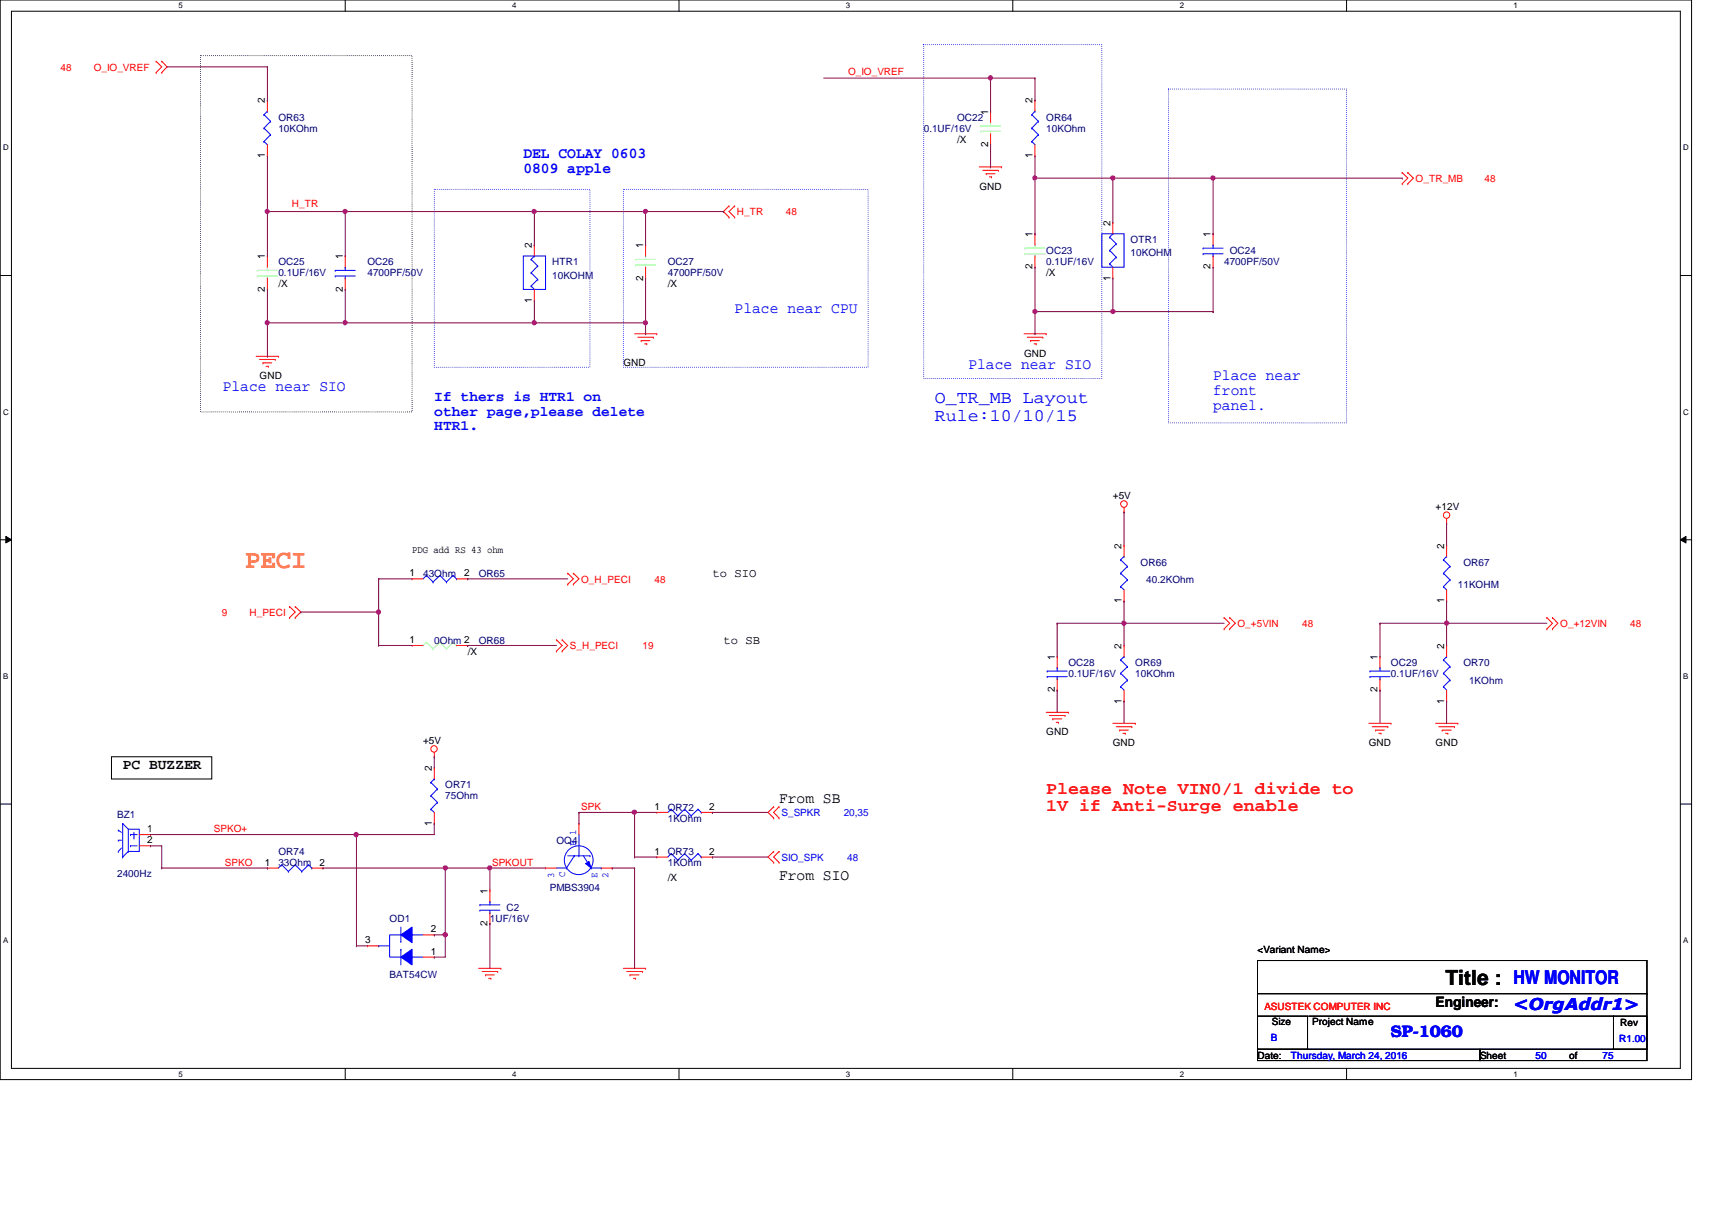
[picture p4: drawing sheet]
<svg xmlns="http://www.w3.org/2000/svg" width="297mm" height="210mm" viewBox="0 0 297 210" stroke-linecap="round" stroke-linejoin="round" font-family="sans-serif">
<path d="M0 0h293.5v187.3h-293.5zM2 1.9h289.5v183.4h-289.5z" fill="none" stroke="#000" stroke-width=".17"/>
<g fill="#fff">
<path d="M30.9 .2h.8v1.5h-.8z"/>
<path d="M30.9 185.5h.8v1.6h-.8z"/>
</g>
<path d="M59.9 0v1.9M59.9 185.3v2" fill="none" stroke="#000" stroke-width=".17"/>
<g fill="#fff">
<path d="M88.9 .2h.7v1.5h-.7z"/>
<path d="M88.9 185.5h.7v1.6h-.7z"/>
</g>
<path d="M117.8 0v1.9M117.8 185.3v2" fill="none" stroke="#000" stroke-width=".17"/>
<g fill="#fff">
<path d="M146.8 .2h.7v1.5h-.7z"/>
<path d="M146.8 185.5h.7v1.6h-.7z"/>
</g>
<path d="M175.7 0v1.9M175.7 185.3v2" fill="none" stroke="#000" stroke-width=".17"/>
<g fill="#fff">
<path d="M204.7 .2h.7v1.5h-.7z"/>
<path d="M204.7 185.5h.7v1.6h-.7z"/>
</g>
<path d="M233.6 0v1.9M233.6 185.3v2" fill="none" stroke="#000" stroke-width=".17"/>
<g fill="#fff">
<path d="M262.6 .2h.8v1.5h-.8z"/>
<path d="M262.6 185.5h.8v1.6h-.8z"/>
<path d="M.5 24.8h1v1.6h-1z"/>
<path d="M292.1 24.8h.9v1.6h-.9z"/>
<path d="M.5 70.7h1v1.5h-1z"/>
<path d="M292.1 70.7h.9v1.5h-.9z"/>
</g>
<path d="M0 47.8h2M291.5 47.8h2" fill="none" stroke="#000" stroke-width=".17"/>
<g fill="#fff">
<path d="M.5 116.5h.9v1.6h-.9z"/>
<path d="M292.1 116.5h.8v1.6h-.8z"/>
</g>
<path d="M0 93.6h2M1 93l1 .6-1 .6zM291.5 93.6l1-.6v1.2zM291.5 93.6h2" fill="none" stroke="#000" stroke-width=".17"/>
<path d="M1 93l1 .6-1 .6zM291.5 93.6l1-.6v1.2z" fill="#000"/>
<g fill="#fff">
<path d="M.5 162.4h.9v1.5h-.9z"/>
<path d="M292.1 162.4h.8v1.5h-.8z"/>
</g>
<path d="M0 139.5h2M19.3 131.3h17.4v3.8h-17.4zM291.5 139.5h2M218.2 166.6h67.5v15.4h-67.5zM218.2 176.3h8.7v5.7h-8.7zM218.2 172.4h67.5M227.1 176.3h52.8M279.9 176.3h5.8v5.7h-5.8zM279.9 176.3h.1M285.7 172.4h.1M218.2 182h38.6v2h-38.6zM256.8 182h28.9v2h-28.9z" fill="none" stroke="#000" stroke-width=".17"/>
<path d="M34.8 9.7h36.7v61.8h-36.7z" fill="none" stroke="#000" stroke-width=".17" stroke-dasharray="0 .3"/>
<path d="M160.3 7.7h30.9v58h-30.9zM202.7 15.5h30.9v57.9h-30.9zM75.3 32.9h27.1v30.8h-27.1zM108.2 32.9h42.4v30.8h-42.4z" fill="none" stroke="#00f" stroke-width=".17" stroke-dasharray="0 .3"/>
<g fill="none" stroke="#f00" stroke-width=".17">
<path d="M27.1 12.6h.1M27.1 10.6h.1M27.1 10.6l1 1-1 1M28.1 10.6h.1M28.1 12.6h.1M28.1 10.6l.9 1-.9 1M126.5 35.7h.1M126.5 37.7h.1M126.5 35.7l-1 1 1 1M127.5 37.7h.1M127.5 35.7h.1M127.5 35.7l-1 1 1 1"/>
<path d="M169.9 29h3.9M170.5 29.5h2.7M171.1 30.1h.1M171.1 30.1h1.5M171.7 30.7h.3M172 30.7h.1M173.2 29.5h.1M173.8 29h.1M243.3 29.9h.1M243.3 31.9h.1M243.3 29.9l1 1-1 1M244.3 29.9h.1"/>
<path d="M244.3 31.9h.1M244.3 29.9l.9 1-.9 1M46.4 44.4h.1M46.4 50.2h.1M46.4 44.4v2M46.4 48.3v1.9M110.1 57.9h3.9M110.7 58.5h2.7M111.2 59.1h.1M111.2 59.1h1.6M111.8 59.6h.4M112 42.5h.1"/>
<path d="M112 48.3h.1M112 42.5v1.9M112 46.4v1.9M112.2 59.6h.1M113.4 58.5h.1M114 57.9h.1M177.7 57.9h3.8M178.2 58.5h2.7M178.8 59.1h.1M178.8 59.1h1.5M179.4 59.6h.4M179.6 40.6h.1"/>
<path d="M179.6 46.4h.1M179.6 40.6v1.9M179.6 44.4v2M179.8 59.6h.1M180.9 58.5h.1M181.5 57.9h.1M44.4 61.8h3.9M45 62.4h2.7M45.6 62.9h.1M45.6 62.9h1.6M46.2 63.5h.4M46.6 63.5h.1"/>
<path d="M47.7 62.4h.1M48.3 61.8h.1M98.5 99.4h.1M98.5 99.4l1 1-1 .9M99.5 99.4h.1M99.5 99.4l1 1-1 .9M195 88.8h.1M195 88.1v.7M251 90.8h.1M251 90v.8M50.2 105.2h.1M50.2 107.1h.1"/>
<path d="M50.2 105.2l1 1-1 .9M51.2 107.1h.1M51.2 105.2h.1M51.2 105.2l1 1-1 .9M96.6 112.9h.1M96.6 111h.1M96.6 111l.9 1-.9 .9M97.5 112.9h.1M97.5 111h.1M97.5 111l1 1-1 .9M98.5 101.3h.1M99.5 101.3h.1"/>
<path d="M212.4 107.1h.1M212.4 109.1h.1M212.4 107.1l1 1-1 1M213.4 107.1h.1M213.4 109.1h.1M213.4 107.1l.9 1-.9 1M251 112h.1M251 112v1.9M251 119.7v1.9M268.4 107.1h.1M268.4 109.1h.1M268.4 107.1l1 1-1 1"/>
<path d="M269.4 107.1h.1M269.4 109.1h.1M269.4 107.1l.9 1-.9 1M75.3 131.3h.1M75.3 133.2h.1M75.3 130.5v.8M75.3 133.2v1.9M134.2 140h.1M134.2 140l-.9 .9 .9 1M135.2 140h.1M135.2 140l-1 .9 1 1M181.5 123.6h3.9"/>
<path d="M182.1 124.1h2.7M182.7 124.7h.1M182.7 124.7h1.5M183.3 125.3h.3M183.6 125.3h.1M184.8 124.1h.1M185.4 123.6h.1M193.1 125.5h3.9M193.7 126.1h2.7M194.3 126.7h.1M194.3 126.7h1.5M194.8 127.2h.4"/>
<path d="M195.2 127.2h.1M196.4 126.1h.1M197 125.5h.1M237.5 125.5h3.8M238.1 126.1h2.7M238.7 126.7h.1M238.7 126.7h1.5M239.2 127.2h.4M239.6 127.2h.1M240.8 126.1h.1M241.3 125.5h.1M249.1 125.5h3.8"/>
<path d="M249.6 126.1h2.7M250.2 126.7h.1M250.2 126.7h1.6M250.8 127.2h.4M251 121.6h.1M251.2 127.2h.1M252.3 126.1h.1M252.9 125.5h.1M75.3 142.9h.1M75.3 140.9v2M85 154.4h.1M85 154.4v2"/>
<path d="M85 158.3v1.9M134.2 141.9h.1M134.2 147.7h.1M134.2 149.6h.1M134.2 147.7l-.9 1 .9 .9M135.2 141.9h.1M135.2 149.6h.1M135.2 147.7h.1M135.2 147.7l-1 1 1 .9M83.1 168h3.8M83.6 168.5h2.8M84.2 169.1h.1"/>
<path d="M84.2 169.1h1.6M84.8 169.7h.4M85 160.2h.1M85.2 169.7h.1M86.4 168.5h.1M86.9 168h.1M108.2 168h3.8M108.8 168.5h2.7M109.3 169.1h.1M109.3 169.1h1.6M109.9 169.7h.4M110.3 169.7h.1"/>
<path d="M111.5 168.5h.1M112 168h.1"/>
<circle cx="195" cy="87.4" r=".57"/>
<circle cx="251" cy="89.4" r=".56"/>
<circle cx="75.3" cy="129.9" r=".56"/>
</g>
<g fill="none" stroke="#80ff80" stroke-width=".17">
<path d="M44.7 46.9h.1M44.7 47.9h.1M44.7 46.9h3.4M44.7 47.9h3.4M46.4 46.4h.1M46.4 48.3h.1M46.4 46.4v.5M46.4 47.9v.4M110.3 45h.1M110.3 46h.1M110.3 45h3.4M110.3 46h3.4"/>
<path d="M112 44.4h.1M112 46.4h.1M112 44.4v.6M112 46v.4M177.8 43.1h.1M177.8 44h.1M177.8 43.1h3.5M177.8 44h3.5M179.6 42.5h.1M179.6 44.4h.1M179.6 42.5v.6M179.6 44v.4"/>
</g>
<g fill="none" stroke="#00f" stroke-width=".17">
<path d="M250.4 114.5h.1M250.4 119.1h.1M250.4 116.8h.1M250.4 114.5l1.2 1.2M250.4 119.1l.6 .6M250.4 116.8l1.2 1.2M251 113.9h.1M251 113.9l-.6 .6M251.6 115.7h.1M251.6 118h.1M251.6 115.7l-1.2 1.1M251.6 118l-1.2 1.1"/>
<path d="M74.8 135.7h.1M74.8 138h.1M74.8 135.7l1.1 1.2M74.8 138l1.1 1.2M75.3 135.1h.1M75.3 135.1l-.5 .6M75.9 136.9h.1M75.9 139.2h.1M75.9 136.9l-1.1 1.1M75.9 139.2l-1.1 1.2M74.8 140.4h.1M74.8 140.4l.5 .5"/>
<path d="M83.3 157h.1M83.3 157.9h.1M83.3 157h3.4M83.3 157.9h3.4M85 156.4h.1M85 158.3h.1M85 156.4v.6M85 157.9v.4M69.6 163.3h.1M69.6 160.8v2.5M71.5 162.2h.1M71.5 162.2h1.9"/>
</g>
<path d="M69.6 162.2l1.9-1.4v2.7z" fill-rule="evenodd" fill="#00f"/>
<path d="M69.6 162.2l1.9-1.4v2.7z" fill="none" stroke="#00f" stroke-width=".17"/>
<path d="M69.6 166l1.9-1.3v2.7z" fill-rule="evenodd" fill="#00f"/>
<g fill="none" stroke="#00f" stroke-width=".17">
<path d="M45.8 19.9h.1M45.8 19.9l1.1 1.1M46.4 19.3h.1M46.4 19.3l-.6 .6M179 19.9h.1M179 19.9l1.2 1.1M179.6 19.3h.1M179.6 19.3l-.6 .6M45.8 24.6h.1M45.8 22.2h.1M45.8 24.6l.6 .5M45.8 22.2l1.1 1.2"/>
<path d="M46.9 21h.1M46.9 23.4h.1M46.9 21l-1.1 1.2M46.9 23.4l-1.1 1.2M179 24.6h.1M179 22.2h.1M179 24.6l.6 .5M179 22.2l1.2 1.2M180.2 21h.1M180.2 23.4h.1M180.2 21l-1.2 1.2M180.2 23.4l-1.2 1.2"/>
<path d="M58.2 46.9h.1M58.2 47.9h.1M58.2 46.9h3.4M58.2 47.9h3.4M59.9 46.4h.1M59.9 48.3h.1M59.9 46.4v.5M59.9 47.9v.4M90.8 44.4h3.9v5.8h-3.9zM92.2 45h.1M92.2 49.6h.1M92.2 47.3h.1"/>
<path d="M92.2 45l1.1 1.1M92.2 49.6l.5 .6M92.2 47.3l1.1 1.2M92.7 44.4h.1M92.7 44.4l-.5 .6M93.3 46.1h.1M93.3 48.5h.1M93.3 46.1l-1.1 1.2M93.3 48.5l-1.1 1.1M191.2 40.6h3.8v5.8h-3.8zM192.5 41.1h.1M192.5 45.8h.1"/>
<path d="M192.5 43.4h.1M192.5 41.1l1.2 1.2M192.5 45.8l.6 .6M192.5 43.4l1.2 1.2M193.1 40.6h.1M193.1 40.6l-.6 .5M193.7 42.3h.1M193.7 44.6h.1M193.7 42.3l-1.2 1.1M193.7 44.6l-1.2 1.2M208.7 43.1h.1M208.7 44h.1"/>
<path d="M208.7 43.1h3.5M208.7 44h3.5M210.5 42.5h.1M210.5 44.4h.1M210.5 42.5v.6M210.5 44v.4M74 99.8h.1M74 99.8l1.1 1.2M74 99.8l-.6 .6M76.3 99.8h.1M76.3 99.8l1.2 1.2M76.3 99.8l-1.2 1.2"/>
<path d="M78.6 99.8h.1M78.6 99.8l.6 .6M78.6 99.8l-1.1 1.2M250.4 97.1h.1M250.4 99.4h.1M250.4 97.1l1.2 1.2M250.4 99.4l1.2 1.2M251 96.5h.1M251 96.5l-.6 .6M251.6 98.3h.1M251.6 98.3l-1.2 1.1M75.1 101h.1"/>
<path d="M77.5 101h.1M79.2 100.4h.1M181.7 116.4h.1M181.7 117.4h.1M181.7 116.4h3.5M181.7 117.4h3.5M183.4 115.8h.1M183.4 117.8h.1M183.4 115.8v.6M183.4 117.4v.4M194.4 114.5h.1M194.4 119.1h.1"/>
<path d="M194.4 116.8h.1M194.4 114.5l1.2 1.2M194.4 119.1l.6 .6M194.4 116.8l1.2 1.2M195 113.9h.1M195 113.9l-.6 .6M195.6 115.7h.1M195.6 118h.1M195.6 115.7l-1.2 1.1M195.6 118l-1.2 1.1M237.7 116.4h.1M237.7 117.4h.1"/>
<path d="M237.7 116.4h3.5M237.7 117.4h3.5M239.4 115.8h.1M239.4 117.8h.1M239.4 115.8v.6M239.4 117.4v.4M250.4 101.8h.1M250.4 101.8l.6 .5M251.6 100.6h.1M251.6 100.6l-1.2 1.2M20.5 144h.1M20.5 147.7h.1"/>
<path d="M20.5 145.8h.1M20.5 144l.6 .4M20.5 145.8h.6M21.1 147.1l-.6 .6M21.3 142.9h.1M21.3 148.7h.1M21.3 142.9l1 .9M21.3 142.9v5.8M22.3 143.8h1.9v3.9h-1.9zM22.3 147.7h.1M22.3 147.7l-1 1M22.6 144.8h.1"/>
<path d="M22.6 146.7h.1M22.6 144.8h1.2M22.6 146.7h1.2M23.2 145.4h.1M23.2 144.4v1M48.9 150h.1M48.9 150l1.1 1.2M48.9 150l-.6 .6M50 151.2h.1M51.2 150h.1M51.2 150l1.2 1.2M51.2 150l-1.2 1.2"/>
<path d="M52.4 151.2h.1M53.5 150h.1M53.5 150l.6 .6M53.5 150l-1.1 1.2M54.1 150.6h.1M96.6 150.6h1.7M98.3 150.6h.1M98.5 148.5h3.9M99.6 148.5h.1M99.6 148.5l-1.3 2.1M100.5 148.5h.1M100.5 144.8v3.7"/>
<path d="M101.2 148.5l1.4 2.1M102.4 148.5h.1M102.6 150.6h.1M102.6 150.6h1.7M104.3 150.6h.1M116.5 148.1h.1M116.5 140.4h.1M116.5 148.1l1.1 1.1M116.5 148.1l-.6 .6M116.5 140.4l1.1 1.1M116.5 140.4l-.6 .5M117.6 149.2h.1"/>
<path d="M117.6 141.5h.1M118.8 148.1h.1M118.8 140.4h.1M118.8 148.1l1.1 1.1M118.8 148.1l-1.2 1.1M118.8 140.4l1.1 1.1M118.8 140.4l-1.2 1.1M119.9 149.2h.1M119.9 141.5h.1M121.1 148.1h.1M121.1 140.4h.1M121.1 148.1l.6 .6"/>
<path d="M121.1 148.1l-1.2 1.1M121.1 140.4l.6 .5M121.1 140.4l-1.2 1.1M121.7 148.7h.1M121.7 140.9h.1M65.7 164.1h.1M65.7 164.1h1.9M69.6 166l1.9-1.3v2.7zM69.6 164.7h.1M69.6 162.2h-2v3.8h2M69.6 164.7v2.7M71.5 166h.1"/>
<path d="M71.5 166h1.9"/>
<circle cx="100.4" cy="149.2" r="2.5"/>
</g>
<g fill="none" stroke="#f00" stroke-width=".17">
<path d="M46.4 17.4h.1M46.4 17.4v1.9M171.9 19.3h.1M171.9 19.3v2M179.6 17.4h.1M179.6 17.4v1.9M46.4 27.1h.1M46.4 25.1v2M171.9 25.1h.1M171.9 23.2v1.9M179.6 27.1h.1M179.6 25.1v2"/>
<path d="M193.1 38.6h.1M193.1 38.6v2M59.9 44.4h.1M59.9 50.2h.1M59.9 44.4v2M59.9 48.3v1.9M92.7 52.2h.1M92.7 42.5h.1M92.7 42.5v1.9M92.7 50.2v2M193.1 48.3h.1M193.1 46.4v1.9"/>
<path d="M210.5 40.6h.1M210.5 46.4h.1M210.5 40.6v1.9M210.5 44.4v2M251 94.6h.1M251 94.6v1.9M71.5 100.4h.1M71.5 100.4h1.9M79.2 100.4h1.9M81.1 100.4h.1M183.4 113.9h.1M183.4 119.7h.1"/>
<path d="M183.4 113.9v1.9M183.4 117.8v1.9M195 112h.1M195 112v1.9M195 119.7v1.9M239.4 113.9h.1M239.4 119.7h.1M239.4 113.9v1.9M239.4 117.8v1.9M251 104.3h.1M251 102.3v2M195 121.6h.1"/>
<path d="M24.2 144.8h1.9M24.2 146.7h1.9M26.1 144.8h.1M26.1 146.7h.1M46.4 150.6h.1M46.4 150.6h1.9M54.1 150.6h1.9M56 150.6h.1M114 148.7h.1M114 140.9h.1M114 148.7h1.9M114 140.9h1.9"/>
<path d="M121.7 148.7h1.9M121.7 140.9h1.9M123.6 148.7h.1M123.6 140.9h.1M63.8 164.1h.1M63.8 164.1h1.9M73.4 166h1.9M73.4 162.2h1.9M75.3 166h.1M75.3 162.2h.1"/>
</g>
<path d="M170.1 21.8h.1M170.1 22.8h.1M170.1 21.8h3.5M170.1 22.8h3.5M171.9 21.3h.1M171.9 23.2h.1M171.9 21.3v.5M171.9 22.8v.4" fill="none" stroke="#80ff80" stroke-width=".17"/>
<path d="M101.6 149.8l.6-.4 .4 1.2z" fill="#00f"/>
<g fill="none" stroke="#00f" stroke-width=".17">
<path d="M194.4 97.1h.1M194.4 99.4h.1M194.4 97.1l1.2 1.2M194.4 99.4l1.2 1.2M195 96.5h.1M195 96.5l-.6 .6M195.6 98.3h.1M195.6 98.3l-1.2 1.1M194.4 101.8h.1M194.4 101.8l.6 .5M195.6 100.6h.1M195.6 100.6l-1.2 1.2"/>
<path d="M101.6 149.8l.6-.4 .4 1.2z"/>
</g>
<g fill="none" stroke="#f00" stroke-width=".17">
<path d="M195 94.6h.1M195 94.6v1.9M71.5 112h.1M71.5 112h1.9M79.2 112h1.9M81.1 112h.1M195 104.3h.1M195 102.3v2M94.7 150.6h.1M94.7 150.6h1.9M100.5 142.9h.1M100.5 142.9v1.9"/>
<path d="M104.3 150.6h1.9M106.2 150.6h.1"/>
</g>
<path d="M74 111.4h.1M74 111.4l1.1 1.2M74 111.4l-.6 .6M75.1 112.6h.1M76.3 111.4h.1M76.3 111.4l1.2 1.2M76.3 111.4l-1.2 1.2M77.5 112.6h.1M78.6 111.4h.1M78.6 111.4l.6 .6M78.6 111.4l-1.1 1.2M79.2 112h.1" fill="none" stroke="#80ff80" stroke-width=".17"/>
<path d="M29 11.6h17.4M46.4 11.6h.1M46.4 17.4h.1M46.4 11.6v5.8M46.4 36.7h.1M46.4 27.1v9.6" fill="none" stroke="#800040" stroke-width=".17"/>
<circle cx="46.4" cy="36.7" r=".37" fill="#f0f"/>
<circle cx="46.4" cy="36.7" r=".37" fill="none" stroke="#f0f" stroke-width=".17"/>
<path d="M92.7 36.7h19.3M112 36.7h.1" fill="none" stroke="#800040" stroke-width=".17"/>
<circle cx="112" cy="36.7" r=".37" fill="#f0f"/>
<circle cx="112" cy="36.7" r=".37" fill="none" stroke="#f0f" stroke-width=".17"/>
<g fill="none" stroke="#800040" stroke-width=".17">
<path d="M59.9 36.7h.1M59.9 36.7h-13.5v7.7M59.9 36.7v7.7M92.7 36.7v5.8M125.5 36.7h.1M125.5 36.7h-13.5v5.8M46.4 44.4h.1M59.9 44.4h.1M92.7 42.5h.1M112 42.5h.1M183.4 119.7h.1M183.4 108.1h.1"/>
<path d="M183.4 108.1h29M183.4 119.7v3.9M195 108.1h.1"/>
</g>
<circle cx="195" cy="108.1" r=".37" fill="#f0f"/>
<circle cx="195" cy="108.1" r=".37" fill="none" stroke="#f0f" stroke-width=".17"/>
<path d="M112 56h.1M112 48.3v7.7M195 88.8h.1M195 88.8v5.8M183.4 108.1h.1M183.4 108.1v5.8M195 108.1h.1M195 104.3h.1M195 104.3v7.7M195 121.6h.1M195 121.6v3.9" fill="none" stroke="#800040" stroke-width=".17"/>
<circle cx="112" cy="56" r=".37" fill="#f0f"/>
<circle cx="112" cy="56" r=".37" fill="none" stroke="#f0f" stroke-width=".17"/>
<path d="M59.9 36.7h32.8M92.7 36.7h.1M46.4 56v5.8M92.7 56h.1M92.7 52.2v3.8M46.4 61.8h.1" fill="none" stroke="#800040" stroke-width=".17"/>
<circle cx="59.9" cy="36.7" r=".37" fill="#f0f"/>
<circle cx="59.9" cy="36.7" r=".37" fill="none" stroke="#f0f" stroke-width=".17"/>
<circle cx="92.7" cy="36.7" r=".37" fill="#f0f"/>
<circle cx="92.7" cy="36.7" r=".37" fill="none" stroke="#f0f" stroke-width=".17"/>
<path d="M171.9 19.3h.1M171.9 13.5v5.8M179.6 54.1h.1M179.6 46.4v7.7" fill="none" stroke="#800040" stroke-width=".17"/>
<circle cx="179.5" cy="54" r=".37" fill="#f0f"/>
<circle cx="179.5" cy="54" r=".37" fill="none" stroke="#f0f" stroke-width=".17"/>
<path d="M210.5 30.9h32.8M243.3 30.9h.1" fill="none" stroke="#800040" stroke-width=".17"/>
<circle cx="210.4" cy="30.9" r=".37" fill="#f0f"/>
<circle cx="210.4" cy="30.9" r=".37" fill="none" stroke="#f0f" stroke-width=".17"/>
<g fill="none" stroke="#800040" stroke-width=".17">
<path d="M171.9 13.5h7.7M179.6 13.5h.1M171.9 29h.1M171.9 25.1v3.9M193.1 30.9h.1M193.1 30.9v7.7M210.5 30.9h.1M210.5 30.9h-30.9v9.7M210.5 30.9v9.7M179.6 40.6h.1M193.1 54.1h17.4M210.5 40.6h.1"/>
<path d="M210.5 54.1h.1"/>
</g>
<circle cx="179.5" cy="30.9" r=".37" fill="#f0f"/>
<circle cx="179.5" cy="30.9" r=".37" fill="none" stroke="#f0f" stroke-width=".17"/>
<circle cx="193.1" cy="30.9" r=".37" fill="#f0f"/>
<circle cx="193.1" cy="30.9" r=".37" fill="none" stroke="#f0f" stroke-width=".17"/>
<path d="M142.9 13.5h29M171.9 13.5h.1M179.6 30.9h.1M179.6 27.1v3.8" fill="none" stroke="#800040" stroke-width=".17"/>
<circle cx="171.8" cy="13.5" r=".38" fill="#f0f"/>
<circle cx="171.8" cy="13.5" r=".38" fill="none" stroke="#f0f" stroke-width=".17"/>
<g fill="none" stroke="#800040" stroke-width=".17">
<path d="M179.6 17.4h.1M179.6 13.5v3.9M251 90.8h.1M251 90.8v3.8M239.4 108.1h.1M239.4 119.7h.1M239.4 108.1h29M239.4 108.1v5.8M239.4 119.7v5.8M251 108.1h.1M251 108.1v3.9M251 121.6h.1"/>
<path d="M251 121.6v3.9"/>
</g>
<circle cx="251" cy="108.1" r=".37" fill="#f0f"/>
<circle cx="251" cy="108.1" r=".37" fill="none" stroke="#f0f" stroke-width=".17"/>
<path d="M251 104.3h.1M251 104.3v3.8M85 150.6h.1M85 150.6h9.7M110.1 140.9h.1M110.1 140.9v7.8" fill="none" stroke="#800040" stroke-width=".17"/>
<circle cx="110.1" cy="140.9" r=".37" fill="#f0f"/>
<circle cx="110.1" cy="140.9" r=".37" fill="none" stroke="#f0f" stroke-width=".17"/>
<path d="M85 150.6h.1M85 150.6v3.8" fill="none" stroke="#800040" stroke-width=".17"/>
<circle cx="85" cy="150.6" r=".37" fill="#f0f"/>
<circle cx="85" cy="150.6" r=".37" fill="none" stroke="#f0f" stroke-width=".17"/>
<path d="M56 150.6h.1M56 150.6h21.3M100.5 140.9h.1M100.5 140.9v2M123.6 140.9h.1M123.6 140.9h9.7M61.8 164.1h.1M61.8 164.1h2" fill="none" stroke="#800040" stroke-width=".17"/>
<circle cx="77.3" cy="150.6" r=".37" fill="#f0f"/>
<circle cx="77.3" cy="150.6" r=".37" fill="none" stroke="#f0f" stroke-width=".17"/>
<path d="M110.1 140.9h.1M110.1 140.9h3.9M123.6 148.7h.1M123.6 148.7h9.7M77.3 162.2h.1M77.3 162.2v3.8" fill="none" stroke="#800040" stroke-width=".17"/>
<circle cx="77.3" cy="162.2" r=".37" fill="#f0f"/>
<circle cx="77.3" cy="162.2" r=".37" fill="none" stroke="#f0f" stroke-width=".17"/>
<g fill="none" stroke="#800040" stroke-width=".17">
<path d="M46.4 56h13.5M59.9 56h.1M75.3 142.9h.1M75.3 142.9v1.9M77.3 150.6h.1M77.3 150.6h7.7M77.3 150.6v11.6M100.5 140.9h.1M100.5 140.9h9.6M106.2 150.6h.1M106.2 150.6h3.9M110.1 148.7h.1"/>
<path d="M110.1 148.7h3.9M85 160.2h.1M85 160.2v7.8"/>
</g>
<circle cx="46.4" cy="56" r=".37" fill="#f0f"/>
<circle cx="46.4" cy="56" r=".37" fill="none" stroke="#f0f" stroke-width=".17"/>
<path d="M193.1 54.1h.1M193.1 48.3v5.8" fill="none" stroke="#800040" stroke-width=".17"/>
<circle cx="193.1" cy="54" r=".37" fill="#f0f"/>
<circle cx="193.1" cy="54" r=".37" fill="none" stroke="#f0f" stroke-width=".17"/>
<path d="M59.9 56h32.8M92.7 56h.1M179.6 57.9h.1M179.6 54.1v3.8M210.5 54.1h.1M210.5 46.4v7.7M110.1 150.6h.1M110.1 150.6v17.4" fill="none" stroke="#800040" stroke-width=".17"/>
<circle cx="59.9" cy="56" r=".37" fill="#f0f"/>
<circle cx="59.9" cy="56" r=".37" fill="none" stroke="#f0f" stroke-width=".17"/>
<circle cx="92.7" cy="56" r=".37" fill="#f0f"/>
<circle cx="92.7" cy="56" r=".37" fill="none" stroke="#f0f" stroke-width=".17"/>
<g fill="none" stroke="#800040" stroke-width=".17">
<path d="M46.4 56h.1M46.4 50.2v5.8M59.9 56h.1M59.9 50.2v5.8M92.7 56h19.3M112 56h.1M112 57.9h.1M112 56v1.9M179.6 54.1h13.5M193.1 54.1h.1M52.2 106.2h.1M65.7 100.4h.1"/>
<path d="M65.7 112h.1M65.7 100.4v5.8h-13.5M65.7 112h5.8M65.7 100.4h5.8M81.1 112h.1M81.1 100.4h.1M81.1 112h15.5M81.1 100.4h17.4M61.8 144.8h.1M61.8 144.8v19.3"/>
</g>
<circle cx="65.7" cy="106.2" r=".38" fill="#f0f"/>
<circle cx="65.7" cy="106.2" r=".38" fill="none" stroke="#f0f" stroke-width=".17"/>
<path d="M65.7 106.2h.1M65.7 106.2v5.8M75.3 131.3h.1M75.3 131.3v1.9M26.1 146.7h.1M26.1 146.7h2M26.1 144.8h49.2M61.8 144.8h.1" fill="none" stroke="#800040" stroke-width=".17"/>
<circle cx="61.8" cy="144.8" r=".38" fill="#f0f"/>
<circle cx="61.8" cy="144.8" r=".38" fill="none" stroke="#f0f" stroke-width=".17"/>
<path d="M28.1 150.6h.1M28.1 146.7v3.9M28.1 150.6h18.3M46.4 150.6h.1M75.3 162.2h.1M75.3 166h.1M75.3 162.2h2M75.3 166h2" fill="none" stroke="#800040" stroke-width=".17"/>
<circle cx="46.4" cy="36.7" r=".37" fill="#f0f"/>
<circle cx="46.4" cy="36.7" r=".37" fill="none" stroke="#f0f" stroke-width=".17"/>
<circle cx="112" cy="36.7" r=".37" fill="#f0f"/>
<circle cx="112" cy="36.7" r=".37" fill="none" stroke="#f0f" stroke-width=".17"/>
<circle cx="195" cy="108.1" r=".37" fill="#f0f"/>
<circle cx="195" cy="108.1" r=".37" fill="none" stroke="#f0f" stroke-width=".17"/>
<circle cx="112" cy="56" r=".37" fill="#f0f"/>
<circle cx="112" cy="56" r=".37" fill="none" stroke="#f0f" stroke-width=".17"/>
<circle cx="59.9" cy="36.7" r=".37" fill="#f0f"/>
<circle cx="59.9" cy="36.7" r=".37" fill="none" stroke="#f0f" stroke-width=".17"/>
<circle cx="92.7" cy="36.7" r=".37" fill="#f0f"/>
<circle cx="92.7" cy="36.7" r=".37" fill="none" stroke="#f0f" stroke-width=".17"/>
<circle cx="179.5" cy="54" r=".37" fill="#f0f"/>
<circle cx="179.5" cy="54" r=".37" fill="none" stroke="#f0f" stroke-width=".17"/>
<circle cx="210.4" cy="30.9" r=".37" fill="#f0f"/>
<circle cx="210.4" cy="30.9" r=".37" fill="none" stroke="#f0f" stroke-width=".17"/>
<circle cx="179.5" cy="30.9" r=".37" fill="#f0f"/>
<circle cx="179.5" cy="30.9" r=".37" fill="none" stroke="#f0f" stroke-width=".17"/>
<circle cx="193.1" cy="30.9" r=".37" fill="#f0f"/>
<circle cx="193.1" cy="30.9" r=".37" fill="none" stroke="#f0f" stroke-width=".17"/>
<circle cx="171.8" cy="13.5" r=".38" fill="#f0f"/>
<circle cx="171.8" cy="13.5" r=".38" fill="none" stroke="#f0f" stroke-width=".17"/>
<circle cx="251" cy="108.1" r=".37" fill="#f0f"/>
<circle cx="251" cy="108.1" r=".37" fill="none" stroke="#f0f" stroke-width=".17"/>
<circle cx="110.1" cy="140.9" r=".37" fill="#f0f"/>
<circle cx="110.1" cy="140.9" r=".37" fill="none" stroke="#f0f" stroke-width=".17"/>
<circle cx="85" cy="150.6" r=".37" fill="#f0f"/>
<circle cx="85" cy="150.6" r=".37" fill="none" stroke="#f0f" stroke-width=".17"/>
<circle cx="77.3" cy="150.6" r=".37" fill="#f0f"/>
<circle cx="77.3" cy="150.6" r=".37" fill="none" stroke="#f0f" stroke-width=".17"/>
<circle cx="77.3" cy="162.2" r=".37" fill="#f0f"/>
<circle cx="77.3" cy="162.2" r=".37" fill="none" stroke="#f0f" stroke-width=".17"/>
<circle cx="46.4" cy="56" r=".37" fill="#f0f"/>
<circle cx="46.4" cy="56" r=".37" fill="none" stroke="#f0f" stroke-width=".17"/>
<circle cx="193.1" cy="54" r=".37" fill="#f0f"/>
<circle cx="193.1" cy="54" r=".37" fill="none" stroke="#f0f" stroke-width=".17"/>
<circle cx="59.9" cy="56" r=".37" fill="#f0f"/>
<circle cx="59.9" cy="56" r=".37" fill="none" stroke="#f0f" stroke-width=".17"/>
<circle cx="92.7" cy="56" r=".37" fill="#f0f"/>
<circle cx="92.7" cy="56" r=".37" fill="none" stroke="#f0f" stroke-width=".17"/>
<circle cx="65.7" cy="106.2" r=".38" fill="#f0f"/>
<circle cx="65.7" cy="106.2" r=".38" fill="none" stroke="#f0f" stroke-width=".17"/>
<circle cx="61.8" cy="144.8" r=".38" fill="#f0f"/>
<circle cx="61.8" cy="144.8" r=".38" fill="none" stroke="#f0f" stroke-width=".17"/>
<text font-size="4.6" fill="#ff8000" x="42.5" y="98.5">PECI</text>
<text font-size="3.6" x="250.8" y="170.9">Title : HW MONITOR</text>
<g font-size="3" fill="#00f">
<text x="162.2" y="70">O_TR_MB Layout</text>
<text x="162.2" y="73">Rule:10/10/15</text>
</g>
<g font-size="3" fill="#f00">
<text x="181.5" y="137.7">Please Note VIN0/1 divide to</text>
<text x="181.5" y="140.7">1V if Anti-Surge enable</text>
</g>
<g font-size="2.9" fill="#00f">
<text x="241.3" y="179.9">SP-1060</text>
<text x="262.6" y="175.3">&lt;OrgAddr1&gt;</text>
</g>
<g font-size="2.7" fill="#00f">
<text x="90.8" y="27.3">DEL COLAY 0603</text>
<text x="90.8" y="30">0809 apple</text>
<text x="127.5" y="54.3">Place near CPU</text>
<text x="168" y="64">Place near SIO</text>
<text x="210.5" y="65.9">Place near</text>
<text x="38.6" y="67.8">Place near SIO</text>
<text x="210.5" y="68.5">front</text>
<text x="210.5" y="71.2">panel.</text>
</g>
<g font-size="2.7">
<text x="135.2" y="139.2">From SB</text>
<text x="135.2" y="152.7">From SIO</text>
</g>
<g font-size="2.5" fill="#00f">
<text x="75.4" y="69.6">If thers is HTR1 on</text>
<text x="75.4" y="72.1">other page,please delete</text>
<text x="75.4" y="74.6">HTR1.</text>
</g>
<g font-size="2.5">
<text x="21.3" y="133.3">PC BUZZER</text>
<text x="249.1" y="174.7">Engineer:</text>
</g>
<g font-size="2.1">
<text x="123.6" y="100.1">to SIO</text>
<text x="125.5" y="111.7">to SB</text>
</g>
<g font-size="1.7" fill="#f00">
<text x="10.5" y="12.2">48</text>
<text x="16.3" y="12.2">O_IO_VREF</text>
<text x="147.1" y="13">O_IO_VREF</text>
<text x="50.6" y="35.9">H_TR</text>
<text x="245.6" y="31.5">O_TR_MB</text>
<text x="257.6" y="31.5">48</text>
<text x="127.8" y="37.3">H_TR</text>
<text x="136.4" y="37.3">48</text>
<text x="100.8" y="101">O_H_PECI</text>
<text x="113.6" y="101">48</text>
<text x="38.5" y="106.8">9</text>
<text x="43.3" y="106.8">H_PECI</text>
<text x="98.9" y="112.6">S_H_PECI</text>
<text x="111.5" y="112.6">19</text>
<text x="214.7" y="108.8">O_+5VIN</text>
<text x="225.9" y="108.8">48</text>
<text x="270.7" y="108.8">O_+12VIN</text>
<text x="282.9" y="108.8">48</text>
<text x="100.8" y="140.5">SPK</text>
<text x="37.1" y="144.4">SPKO+</text>
<text x="39" y="150.2">SPKO</text>
<text x="85.4" y="150.2">SPKOUT</text>
<text x="219.4" y="175.2">ASUSTEK COMPUTER INC</text>
</g>
<g font-size="1.7">
<text x="46" y="17.9" transform="rotate(-90 46 17.9)">2</text>
<text x="179.2" y="17.9" transform="rotate(-90 179.2 17.9)">2</text>
<text x="171.4" y="19.9" transform="rotate(-90 171.4 19.9)">1</text>
<text x="46" y="27.4" transform="rotate(-90 46 27.4)">1</text>
<text x="166.1" y="24.8">/X</text>
<text x="171.4" y="25.5" transform="rotate(-90 171.4 25.5)">2</text>
<text x="179.2" y="27.4" transform="rotate(-90 179.2 27.4)">1</text>
<text x="169.9" y="32.9">GND</text>
<text x="179.2" y="41.1" transform="rotate(-90 179.2 41.1)">1</text>
<text x="192.7" y="39.2" transform="rotate(-90 192.7 39.2)">2</text>
<text x="210.1" y="41.1" transform="rotate(-90 210.1 41.1)">1</text>
<text x="46" y="45" transform="rotate(-90 46 45)">1</text>
<text x="59.5" y="45" transform="rotate(-90 59.5 45)">1</text>
<text x="92.3" y="43.1" transform="rotate(-90 92.3 43.1)">2</text>
<text x="111.6" y="43.1" transform="rotate(-90 111.6 43.1)">1</text>
<text x="179.2" y="46.7" transform="rotate(-90 179.2 46.7)">2</text>
<text x="181.5" y="48">/X</text>
<text x="210.1" y="46.7" transform="rotate(-90 210.1 46.7)">2</text>
<text x="46" y="50.6" transform="rotate(-90 46 50.6)">2</text>
<text x="48.3" y="49.9">/X</text>
<text x="59.5" y="50.6" transform="rotate(-90 59.5 50.6)">2</text>
<text x="92.3" y="52.5" transform="rotate(-90 92.3 52.5)">1</text>
<text x="111.6" y="48.7" transform="rotate(-90 111.6 48.7)">2</text>
<text x="115.9" y="49.9">/X</text>
<text x="192.7" y="48.7" transform="rotate(-90 192.7 48.7)">1</text>
<text x="45" y="65.7">GND</text>
<text x="108.2" y="63.4">GND</text>
<text x="177.7" y="61.8">GND</text>
<text x="193.1" y="86.6">+5V</text>
<text x="249.1" y="88.5">+12V</text>
<text x="194.6" y="95.2" transform="rotate(-90 194.6 95.2)">2</text>
<text x="250.6" y="95.2" transform="rotate(-90 250.6 95.2)">2</text>
<text x="71.1" y="100">1</text>
<text x="71.5" y="96">PDG add RS 43 ohm</text>
<text x="80.6" y="100">2</text>
<text x="194.6" y="104.6" transform="rotate(-90 194.6 104.6)">1</text>
<text x="250.6" y="104.6" transform="rotate(-90 250.6 104.6)">1</text>
<text x="71.1" y="111.5">1</text>
<text x="81.1" y="113.6">/X</text>
<text x="194.6" y="112.6" transform="rotate(-90 194.6 112.6)">2</text>
<text x="250.6" y="112.6" transform="rotate(-90 250.6 112.6)">2</text>
<text x="183" y="114.5" transform="rotate(-90 183 114.5)">1</text>
<text x="239" y="114.5" transform="rotate(-90 239 114.5)">1</text>
<text x="183" y="120.1" transform="rotate(-90 183 120.1)">2</text>
<text x="194.6" y="122" transform="rotate(-90 194.6 122)">1</text>
<text x="239" y="120.1" transform="rotate(-90 239 120.1)">2</text>
<text x="250.6" y="122" transform="rotate(-90 250.6 122)">1</text>
<text x="73.4" y="129">+5V</text>
<text x="181.5" y="127.5">GND</text>
<text x="193.1" y="129.4">GND</text>
<text x="237.5" y="129.4">GND</text>
<text x="249.1" y="129.4">GND</text>
<text x="74.9" y="133.8" transform="rotate(-90 74.9 133.8)">2</text>
<text x="74.9" y="143.3" transform="rotate(-90 74.9 143.3)">1</text>
<text x="113.5" y="140.5">1</text>
<text x="123" y="140.5">2</text>
<text x="25.5" y="144.4">1</text>
<text x="25.5" y="146.3">2</text>
<text x="113.5" y="148.3">1</text>
<text x="123" y="148.3">2</text>
<text x="46" y="150.2">1</text>
<text x="55.5" y="150.2">2</text>
<text x="84.6" y="155" transform="rotate(-90 84.6 155)">1</text>
<text x="115.9" y="152.8">/X</text>
<text x="74.8" y="161.8">2</text>
<text x="84.6" y="160.7" transform="rotate(-90 84.6 160.7)">2</text>
<text x="63.4" y="163.7">3</text>
<text x="74.8" y="165.6">1</text>
<text x="218.2" y="165.3">&lt;Variant Name&gt;</text>
<text x="220.7" y="177.9">Size</text>
<text x="227.7" y="177.9">Project Name</text>
<text x="281.1" y="178.1">Rev</text>
<text x="218.2" y="183.6">Date:</text>
<text x="256.8" y="183.6">Sheet</text>
<text x="272.2" y="183.6">of</text>
</g>
<g font-size="1.7" fill="#000080">
<text x="48.3" y="20.9">OR63</text>
<text x="48.3" y="22.9">10KOhm</text>
<text x="160.3" y="22.9">0.1UF/16V</text>
<text x="166.1" y="20.9">OC22</text>
<text x="181.5" y="20.9">OR64</text>
<text x="181.5" y="22.9">10KOhm</text>
<text x="48.3" y="46">OC25</text>
<text x="48.3" y="48">0.1UF/16V</text>
<text x="63.8" y="46">OC26</text>
<text x="63.8" y="48">4700PF/50V</text>
<text x="95.8" y="46">HTR1</text>
<text x="115.9" y="46">OC27</text>
<text x="115.9" y="48">4700PF/50V</text>
<text x="181.5" y="44.1">OC23</text>
<text x="181.5" y="46">0.1UF/16V</text>
<text x="196.2" y="42.2">OTR1</text>
<text x="196.2" y="44.5">10KOHM</text>
<text x="212.4" y="46">4700PF/50V</text>
<text x="213.4" y="44.1">OC24</text>
<text x="95.8" y="48.3">10KOHM</text>
<text x="73.4" y="100.1">43Ohm</text>
<text x="83.1" y="100.1">OR65</text>
<text x="197.9" y="98.1">OR66</text>
<text x="198.9" y="101.2">40.2KOhm</text>
<text x="253.9" y="98.1">OR67</text>
<text x="252.9" y="102">11KOHM</text>
<text x="75.4" y="111.7">0Ohm 2</text>
<text x="83.1" y="111.7">OR68</text>
<text x="185.4" y="115.5">OC28</text>
<text x="185.4" y="117.4">0.1UF/16V</text>
<text x="197" y="115.5">OR69</text>
<text x="197" y="117.4">10KOhm</text>
<text x="241.3" y="115.5">OC29</text>
<text x="241.3" y="117.4">0.1UF/16V</text>
<text x="253.9" y="115.5">OR70</text>
<text x="254.9" y="118.6">1KOhm</text>
<text x="77.3" y="136.7">OR71</text>
<text x="20.3" y="142">BZ1</text>
<text x="77.3" y="138.7">75Ohm</text>
<text x="115.9" y="140.6">OR72</text>
<text x="115.9" y="142.5">1KOhm</text>
<text x="48.3" y="148.3">OR74</text>
<text x="96.6" y="146.4">OQ4</text>
<text x="115.9" y="148.3">OR73</text>
<text x="20.3" y="152.2">2400Hz</text>
<text x="48.3" y="150.3">33Ohm</text>
<text x="95.4" y="154.5">PMBS3904</text>
<text x="115.9" y="150.3">1KOhm</text>
<text x="67.6" y="159.9">OD1</text>
<text x="85" y="159.9">1UF/16V</text>
<text x="87.9" y="158">C2</text>
<text x="67.6" y="169.6">BAT54CW</text>
</g>
<g font-size="1.7" fill="#00f">
<text x="135.6" y="141.6">S_SPKR</text>
<text x="146.4" y="141.6">20,35</text>
<text x="100" y="146.7" transform="rotate(-90 100 146.7)">B 1</text>
<text x="135.6" y="149.3">SIO_SPK</text>
<text x="147" y="149.3">48</text>
<text x="96.1" y="152.3" transform="rotate(-90 96.1 152.3)">3</text>
<text x="98" y="152.1" transform="rotate(-90 98 152.1)">C</text>
<text x="103.7" y="152.3" transform="rotate(-90 103.7 152.3)">E</text>
<text x="105.6" y="152.3" transform="rotate(-90 105.6 152.3)">2</text>
<text x="220.5" y="180.6">B</text>
<text x="224" y="183.6">Thursday, March 24, 2016</text>
<text x="266.4" y="183.6">50</text>
<text x="278" y="183.6">75</text>
<text x="280.9" y="180.8">R1.00</text>
</g>
<g font-size="1.4">
<text x="30.9" y="1.4">5</text>
<text x="88.9" y="1.4">4</text>
<text x="146.8" y="1.4">3</text>
<text x="204.7" y="1.4">2</text>
<text x="262.6" y="1.4">1</text>
<text x=".5" y="26.1">D</text>
<text x="292.1" y="26.1">D</text>
<text x=".5" y="71.9">C</text>
<text x="292.1" y="71.9">C</text>
<text x=".5" y="117.8">B</text>
<text x="292.1" y="117.8">B</text>
<text x=".5" y="163.6">A</text>
<text x="292.1" y="163.6">A</text>
<text x="30.9" y="186.8">5</text>
<text x="88.9" y="186.8">4</text>
<text x="146.8" y="186.8">3</text>
<text x="204.7" y="186.8">2</text>
<text x="262.6" y="186.8">1</text>
</g>
</svg>
